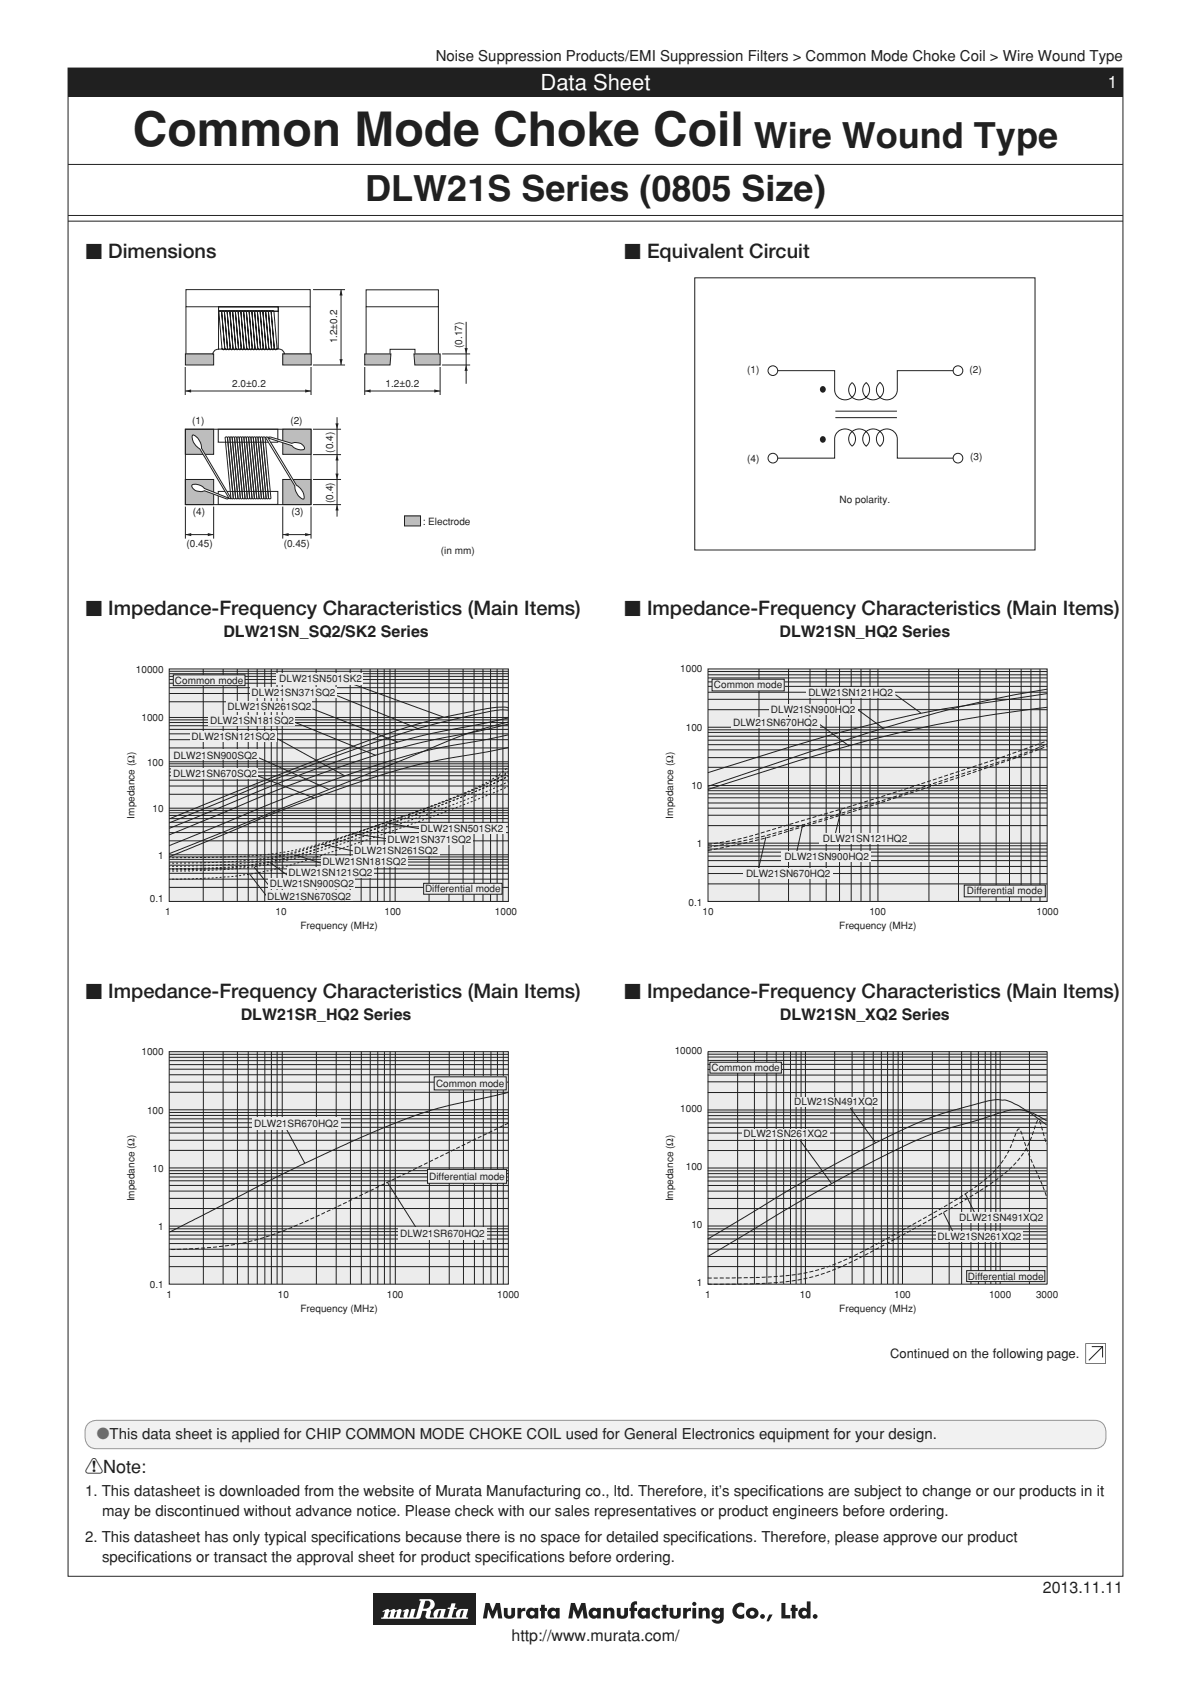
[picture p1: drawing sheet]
<svg xmlns="http://www.w3.org/2000/svg" width="210mm" height="297mm" viewBox="0 0 210 297" stroke-linecap="round" stroke-linejoin="round" font-family="sans-serif">
<path d="M12 12h186v266h-186z" fill="none" stroke="#231f20" stroke-width=".18"/>
<g fill="#231f20">
<path d="M12 12h186v5h-186z"/>
<path d="M85.6 282.7h.7l.6 1.5 .6-1.5h.7l.4 2.7h-.7l-.2-1.5-.7 1.5h-.3l-.6-1.5-.2 1.5h-.7z"/>
<path d="M88.8 283.6h.7v1.2l.3 .2 .3-.2 .1-1.2h.6v1.1a1.01 1.01 0 0 1-1 .8 1.01 1.01 0 0 1-1-.8z"/>
<path d="M91.2 283.6h.7v.3l.4-.3h.3v.6a.5 .5 0 0 0-.5 0 .5 .5 0 0 0-.2 .5v.7h-.7z"/>
<path d="M95.4 283h.7v.6h.3v.5h-.3v1.3h-.7v-1.3h-.2v-.5h.2z"/>
<path d="M100.7 282.7h.7l.5 1.5 .6-1.5h.7l.4 2.7h-.7l-.2-1.5-.6 1.5h-.3l-.7-1.5-.2 1.5h-.7z"/>
<path d="M106.4 283.6h.6v.2a.72 .72 0 0 1 .9-.2 .72 .72 0 0 1 .4 .7v1.1h-.6v-1.1l-.1-.2-.2-.1-.3 .3-.1 1.1h-.6z"/>
<path d="M108.8 283.6h.6v1.2l.3 .2 .3-.2 .1-1.2h.6v1.1a1.01 1.01 0 0 1-1 .8 1.01 1.01 0 0 1-.9-.8z"/>
<path d="M111.4 282.7l.4-.3 .5 .1v.5h-.2l-.2 .1v.5h.4v.5h-.4v1.3h-.7v-1.3h-.2v-.5h.2v-.5z"/>
<path d="M115.1 283.9a1.03 1.03 0 0 1 1.3-.3v.6a.46 .46 0 0 0-.7 0 .46 .46 0 0 0 0 .6 .46 .46 0 0 0 .7 0v.6a1 1 0 0 1-1.3-.2 1 1 0 0 1 0-1.3z"/>
<path d="M116.8 283h.7v.6h.4v.5h-.4v1.3h-.7v-1.3h-.2v-.5h.2z"/>
<path d="M118.1 283.6h.6v1.2l.3 .2 .3-.2 .1-1.2h.6v1.1a1.01 1.01 0 0 1-1 .8 1.01 1.01 0 0 1-.9-.8z"/>
<path d="M120.5 283.6h.6v.3l.4-.3h.3v.6a.5 .5 0 0 0-.5 0 .5 .5 0 0 0-.2 .5v.7h-.6z"/>
<path d="M123.2 283.6h.6v.2a.72 .72 0 0 1 .9-.2 .72 .72 0 0 1 .4 .7v1.1h-.6v-1.1l-.1-.2-.2-.1-.3 .3-.1 1.1h-.6z"/>
<path d="M129.5 283.1l.8-.4h.7l.2 .1v.8a.75 .75 0 0 0-1.1-.1 .75 .75 0 0 0 0 1.1 .75 .75 0 0 0 1.1-.1v.9a1.45 1.45 0 0 1-1.8-.5 1.45 1.45 0 0 1 .1-1.8z"/>
<path d="M135.6 284.7h.6l-.6 1.2h-.5z"/>
<path d="M137.8 282.7h.7v2.1h.8v.6h-1.5z"/>
<path d="M139.6 283h.7v.6h.3v.5h-.3v1.3h-.7v-1.3h-.2v-.5h.2z"/>
<path d="M65.8 281h18.1v5.5h-18.1z"/>
<path d="M93 283.8a.94 .94 0 0 0-.1 1.4 .94 .94 0 0 0 1.3 0v.2h.7v-1.8h-.7v.2a.84 .84 0 0 0-1.2 0zM93.4 284.5a.45 .45 0 0 1 .9 0 .45 .45 0 0 1-.9 0z"/>
<path d="M96.8 283.8a.94 .94 0 0 0-.1 1.4 .94 .94 0 0 0 1.3 0v.2h.7v-1.8h-.7v.2a.84 .84 0 0 0-1.2 0zM97.2 284.5a.42 .42 0 0 1 .8 0 .42 .42 0 0 1-.8 0z"/>
<path d="M104 283.8a.94 .94 0 0 0-.1 1.4 .94 .94 0 0 0 1.4 0v.2h.6v-1.8h-.6v.2a.84 .84 0 0 0-1.3 0zM104.5 284.5a.42 .42 0 0 1 .8 0 .42 .42 0 0 1-.8 0z"/>
<path d="M112.7 283.8a.94 .94 0 0 0-.1 1.4 .94 .94 0 0 0 1.3 0v.2h.7v-1.8h-.7v.2a.84 .84 0 0 0-1.2 0zM113.1 284.5a.42 .42 0 0 1 .8 0 .42 .42 0 0 1-.8 0z"/>
<path d="M122.1 282.9a.37 .37 0 0 1 .7 0 .37 .37 0 0 1-.7 0zM122.1 283.6h.6v1.8h-.6z"/>
<path d="M125.7 283.8a.93 .93 0 0 0-.1 1.3 .93 .93 0 0 0 1.4 .1 .47 .47 0 0 1-.6 .6l-.2-.1h-.7a1.1 1.1 0 0 0 1.2 .6 1.1 1.1 0 0 0 .9-1v-1.7h-.6l-.1 .2a.79 .79 0 0 0-1.2 0zM126.1 284.5a.45 .45 0 0 1 .9 0 .45 .45 0 0 1-.9 0z"/>
<path d="M131.7 283.9a1.09 1.09 0 0 0 .5 1.6 1.09 1.09 0 0 0 1.5-.6 1.11 1.11 0 0 0-.6-1.3 1.11 1.11 0 0 0-1.4 .3zM132.2 284.5a.45 .45 0 0 1 .9 0 .45 .45 0 0 1-.9 0z"/>
<path d="M142.3 282.4v1.4a.93 .93 0 0 0-1.3 .1 .93 .93 0 0 0 0 1.2 .93 .93 0 0 0 1.3 .1v.2h.6v-3zM141.4 284.5a.45 .45 0 0 1 .9 0 .45 .45 0 0 1-.9 0z"/>
<circle cx="134.4" cy="285.1" r=".42"/>
<circle cx="143.7" cy="285.1" r=".42"/>
</g>
<path d="M67.5 284.2l.9-.4 .4 .2-.4 1.1 .1 .2 .2-.2 .3-.8-.2-.1v-.2l.6-.2h.2l.1 .2h.2v.2l-.2 .1-.3 .8 .2 .2 .2-.2 .2-.8-.1-.1v-.2l.5-.2h.3l.1 .3-.3 1 .2 .2h.4l.2-1-.2-.1-.1-.1 .8-.3 .3 .3-.3 1 .2 .2 .2-.2 .4-1.3h.6l-.3 1.3 .3 .2 .2-.2 .8-2.7-.2-.1v-.2l1.8-.1a.98 .98 0 0 1 .8 .9 .98 .98 0 0 1-.7 1.1l.1 .3-.2 .9h.7a1.04 1.04 0 0 1 .9-1.4h1.2l-.2 .6h-.7l.1-.4-.4 .1-.3 1.1h.3l.3-.8h.7l-.2 .7 .2 .2h.3l.2-.2 .4-1.3-.4-.1 .1-.1 .4-.1 .2-.7h.7l-.2 .7 .4 .1v.1l-.4 .1-.4 1.3 .1 .2 .7-.1a1.04 1.04 0 0 1 .8-1.4h1.2l-.1 .5h-.7v-.3l-.3 .1-.3 1.1h.3l.3-.9h.7l-.2 .8 .3 .2v.2h-6.9a.45 .45 0 0 1-.6-.5l.2-.8-.1-.1h-.3v-.4h.2a.86 .86 0 0 0 .9-.8 .44 .44 0 0 0-.4-.6l-.5 .1-.4 1.2 .2 .1v.4l-.3 .1-.3 1-.3 .3h-6.6l-.1-.2 .4-.2 .3-.8h-.4z" fill="#fff"/>
<path d="M15.4 251.2a2.19 2.19 0 0 1 1.6-.7h176a1.93 1.93 0 0 1 2 2v1a1.93 1.93 0 0 1-2 2h-176a1.93 1.93 0 0 1-2-2l.1-1.7z" fill="#f1f1f2"/>
<path d="M15.4 251.2a2.19 2.19 0 0 1 1.6-.7h176a1.93 1.93 0 0 1 2 2v1a1.93 1.93 0 0 1-2 2h-176a1.93 1.93 0 0 1-2-2l.1-1.7z" fill="none" stroke="#939598" stroke-width=".18"/>
<path d="M12 29h186zM12 38h186zM12 39h186z" fill="none" stroke="#231f20" stroke-width=".18"/>
<g fill="#fff">
<path d="M32.8 51.1h21.9v11.3l-4.5 .1a1.22 1.22 0 0 0-1.7-.8l-.7-.1-.1 .1-.3-.1-.2 .1-.3-.1-.2 .1-.3-.1-.2 .1-.3-.1-.2 .1-.3-.1-.1 .1-.4-.1-.1 .1-.4-.1-.1 .1-.3-.1-.2 .1-.3-.1-.2 .1-.3-.1-.2 .1-.3-.1-.2 .1-.3-.1-.1 .1-.4-.1-.1 .1-.4-.1-.1 .1-.3-.1-.2 .1-.3-.1-.2 .1-.3-.1-.2 .1a1.44 1.44 0 0 0-1.9 .8l-4.7-.1z"/>
<path d="M32.7 75.7h22.1v13.3h-22.1z"/>
<path d="M64.6 51.1h12.7v11.3h-4.1v-.8h-4.4v.8h-4.2z"/>
</g>
<path d="M49.9 84.6h4.9v4.4h-4.9z" fill="#bbbdc0"/>
<path d="M51.3 84.6h-1.4v4.4h4.9v-4.4h-3.1" fill="none" stroke="#231f20" stroke-width=".18"/>
<path d="M46.8 77.2l.2-.1 .2 .1 5.1 8.4a2.48 2.48 0 0 1 1.3 2.3l-.1 .1a2.5 2.5 0 0 1-1.5-2.3z" fill="#fff"/>
<path d="M46.8 77.2l.2-.1 .2 .1 5.1 8.4a2.48 2.48 0 0 1 1.3 2.3l-.1 .1a2.5 2.5 0 0 1-1.5-2.3z" fill="none" stroke="#231f20" stroke-width=".18"/>
<path d="M32.7 75.7h5v4.4h-5z" fill="#bbbdc0"/>
<path d="M35.8 80.1h-3.1v-4.4h5v4.4h-1.5" fill="none" stroke="#231f20" stroke-width=".18"/>
<path d="M33.9 76.8l.1-.1a2.5 2.5 0 0 1 1.5 2.3l5.2 8.9-.1 .1-.2-.1-5.2-8.7a2.48 2.48 0 0 1-1.3-2.4z" fill="#fff"/>
<path d="M33.9 76.8l.1-.1a2.5 2.5 0 0 1 1.5 2.3l5.2 8.9-.1 .1-.2-.1-5.2-8.7a2.48 2.48 0 0 1-1.3-2.4z" fill="none" stroke="#231f20" stroke-width=".18"/>
<path d="M32.7 84.6h5v4.4h-5z" fill="#bbbdc0"/>
<path d="M37.7 86.8v-2.2h-5v4.4h5v-1.9" fill="none" stroke="#231f20" stroke-width=".18"/>
<path d="M33.9 85.5a2.11 2.11 0 0 1 2.1 .7l4.3 1.7-.4 .1-3.9-1.4a1.65 1.65 0 0 1-2.2-.9z" fill="#fff"/>
<path d="M32.8 51.1h21.9v3h-21.9zM33.9 85.5a2.11 2.11 0 0 1 2.1 .7l4.3 1.7-.4 .1-3.9-1.4a1.65 1.65 0 0 1-2.2-.9z" fill="none" stroke="#231f20" stroke-width=".18"/>
<path d="M32.7 62.4h5v2h-5z" fill="#bbbdc0"/>
<path d="M32.7 62.4h5v2h-5z" fill="none" stroke="#231f20" stroke-width=".18"/>
<path d="M49.9 62.4h5v2h-5z" fill="#bbbdc0"/>
<g fill="none" stroke="#231f20" stroke-width=".18">
<path d="M32.8 54.1v8.3M38.5 54.9h10.6M38.5 54.1h10.6v7.5h-10.6zM38.6 54.9l.2-.1 .3 .1 .5 6.6-.2 .2-.3-.2zM39.1 54.9l.2-.1 .3 .1 .5 6.6-.2 .2-.3-.2zM39.6 54.9l.2-.1 .3 .1 .5 6.6-.2 .2-.3-.2zM40 54.9l.3-.1 .2 .1 .6 6.6-.2 .2-.3-.2zM40.5 54.9l.3-.1 .2 .1 .6 6.6-.3 .2-.2-.2zM41 54.9l.3-.1 .2 .1 .6 6.6-.3 .2-.2-.2zM41.5 54.9l.3-.1 .2 .1 .5 6.6-.2 .2-.2-.2zM42 54.9l.2-.1 .3 .1 .5 6.6-.2 .2-.3-.2zM42.5 54.9l.2-.1 .3 .1 .5 6.6-.2 .2-.3-.2z"/>
<path d="M43 54.9l.2-.1 .2 .1 .6 6.6-.2 .2-.3-.2zM43.4 54.9l.3-.1 .2 .1 .6 6.6-.2 .2-.3-.2zM43.9 54.9l.3-.1 .2 .1 .6 6.6-.3 .2-.2-.2zM44.4 54.9l.3-.1 .2 .1 .6 6.6-.3 .2-.2-.2zM44.9 54.9l.3-.1 .2 .1 .5 6.6-.2 .2-.2-.2zM45.4 54.9l.2-.1 .3 .1 .5 6.6-.2 .2-.3-.2zM45.9 54.9l.2-.1 .3 .1 .5 6.6-.2 .2-.3-.2zM46.3 54.9l.3-.1 .2 .1 .6 6.6-.2 .2-.3-.2zM46.8 54.9l.3-.1 .2 .1 .6 6.6-.3 .2-.2-.2zM47.3 54.9l.3-.1 .2 .1 .6 6.6-.3 .2-.2-.2zM47.8 54.9l.3-.1 .2 .1 .6 6.6-.3 .2-.2-.2zM54.7 54.1v8.3"/>
<path d="M32.7 75.7h22.1v13.3h-22.1zM38.5 61.6a1.05 1.05 0 0 0-1 .9M49.2 61.6a1.05 1.05 0 0 1 1 .9M49.9 62.4h5v2h-5z"/>
</g>
<path d="M49.9 75.7h4.9v4.4h-4.9z" fill="#bbbdc0"/>
<path d="M49 77.8v.2h-1.3M49 77.5v-1.8h-10.5v2.3h8.8M49.9 77.7v-2h4.9v4.4h-4.9v-2M39.7 86.7h-1.2v.4M40 86.7h9v2.3h-10.5v-1.5" fill="none" stroke="#231f20" stroke-width=".18"/>
<path d="M47.4 77.2l.4-.1 3.7 1.1a1.65 1.65 0 0 1 2.2 .9 .88 .88 0 0 1-1.2 .2l-.6-.3-.4-.4-4.1-1.3z" fill="#fff"/>
<g fill="none" stroke="#231f20" stroke-width=".18">
<path d="M64.6 51.1h12.7v3h-12.7zM39.7 77.2l.2-.2 .2 .2 1 10.7-.2 .1-.2-.1zM40.1 77.2l.2-.2 .2 .2 1.1 10.7-.2 .1-.3-.1zM40.5 77.2l.2-.2 .2 .2 1.1 10.7-.2 .1-.3-.1zM40.9 77.2l.3-.2 .2 .2 1 10.7-.2 .1-.2-.1zM41.3 77.2l.3-.2 .2 .2 1 10.7-.2 .1-.2-.1zM41.8 77.2l.2-.2 .2 .2 1 10.7-.2 .1-.2-.1zM42.2 77.2l.2-.2 .2 .2 1 10.7-.2 .1-.2-.1zM42.6 77.2l.2-.2 .2 .2 1 10.7-.2 .1-.2-.1zM43 77.2l.2-.2 .2 .2 1 10.7-.2 .1-.2-.1zM43.4 77.2l.2-.2 .2 .2 1.1 10.7-.2 .1-.3-.1zM43.8 77.2l.3-.2 .1 .2 1.1 10.7-.2 .1-.2-.1z"/>
<path d="M44.2 77.2l.3-.2 .2 .2 1 10.7-.2 .1-.2-.1zM44.7 77.2l.2-.2 .2 .2 1 10.7-.2 .1-.2-.1zM45.1 77.2l.2-.2 .2 .2 1 10.7-.2 .1-.2-.1zM45.5 77.2l.2-.2 .2 .2 1 10.7-.2 .1-.2-.1zM45.9 77.2l.2-.2 .2 .2 1 10.7-.2 .1-.2-.1zM46.3 77.2l.2-.2 .2 .2 1.1 10.7-.2 .1-.3-.1zM47.4 77.2l.4-.1 3.7 1.1a1.65 1.65 0 0 1 2.2 .9 .88 .88 0 0 1-1.2 .2l-.6-.3-.4-.4-4.1-1.3z"/>
</g>
<path d="M64.3 62.4h4.6l-.1 2h-4.5z" fill="#bbbdc0"/>
<path d="M64.3 62.4h4.6l-.1 2h-4.5z" fill="none" stroke="#231f20" stroke-width=".18"/>
<path d="M73 62.4h4.6v2h-4.5z" fill="#bbbdc0"/>
<g fill="none" stroke="#231f20" stroke-width=".18">
<path d="M38.5 54.1h10.6v.8h-10.6zM55.2 51.1h5.6M60.1 51.1v13.3M64.6 54.1v8.3M77.3 54.1v8.3M82.2 56.8v10.9M32.7 64.7v5M32.7 69h22.1M54.8 64.7v5M55.2 64.4h5.6M55.2 75.7h4.9M59.4 73.6v17.5"/>
<path d="M64.3 64.7v5M64.3 69h13.3M73 62.4h4.6v2h-4.5zM73.2 62.4v-.8h-4.4v.8M77.6 64.7v5M78 64.4h4.9M78 62.4h4.9M32.7 89.3v5.7M32.7 94.3h5M37.7 89.3v5.7M49.9 89.3v5.7M49.9 94.3h4.9"/>
<path d="M54.8 89.3v5.7M55.2 80.2h4.9M55.2 84.6h4.9M55.2 89h4.9"/>
</g>
<path d="M71.3 91h2.8v1.8h-2.8z" fill="#bbbdc0"/>
<path d="M71.3 91h2.8v1.8h-2.8z" fill="none" stroke="#231f20" stroke-width=".18"/>
<g fill="#231f20">
<path d="M53.8 94l1 .3-1 .3z"/>
<path d="M82.2 64.4l.3 1h-.6z"/>
<path d="M49.9 94.3l1-.3v.6z"/>
<path d="M36.6 94l1.1 .3-1.1 .3z"/>
<path d="M32.7 94.3l1-.3v.6z"/>
<path d="M76.6 68.7l1 .3-1 .2z"/>
<path d="M64.3 69l1-.3v.5z"/>
<path d="M53.8 68.7l1 .3-1 .2z"/>
<path d="M32.7 69l1-.3v.5z"/>
<path d="M81.9 61.4h.6l-.3 1z"/>
<path d="M60.1 51.1l.3 1h-.5z"/>
<path d="M59.9 63.3h.5l-.3 1.1z"/>
<path d="M59.4 80.2l.3 1h-.5z"/>
<path d="M59.2 74.7h.5l-.3 1z"/>
<path d="M59.4 89l.3 1h-.5z"/>
<path d="M59.2 83.5h.5l-.3 1.1z"/>
</g>
<path d="M136.4 65.4h10.8v3.4a1.8 1.8 0 0 0 2.5 1.6 1.8 1.8 0 0 0 .5-2.9 1.77 1.77 0 0 0 0 2.5 1.77 1.77 0 0 0 2.5 0 1.77 1.77 0 0 0 0-2.5 1.77 1.77 0 0 0 0 2.5 1.77 1.77 0 0 0 2.5 0 1.77 1.77 0 0 0 0-2.5 1.8 1.8 0 0 0 .5 2.9 1.8 1.8 0 0 0 2.5-1.6v-3.4h10.7" fill="none" stroke="#231f20" stroke-width=".18"/>
<circle cx="145.1" cy="68.7" r=".55" fill="#231f20"/>
<circle cx="136.3" cy="65.4" r=".85" fill="#fff"/>
<circle cx="136.3" cy="65.4" r=".85" fill="none" stroke="#231f20" stroke-width=".18"/>
<circle cx="168.9" cy="65.4" r=".85" fill="#fff"/>
<g fill="none" stroke="#231f20" stroke-width=".18">
<path d="M147.3 72.5h10.8M168.9 80.8h-10.7v-3.4a1.8 1.8 0 0 0-2.5-1.6 1.8 1.8 0 0 0-.5 2.9 1.77 1.77 0 0 0 0-2.5 1.77 1.77 0 0 0-2.5 0 1.77 1.77 0 0 0 0 2.5 1.77 1.77 0 0 0 0-2.5 1.77 1.77 0 0 0-2.5 0 1.77 1.77 0 0 0 0 2.5 1.8 1.8 0 0 0-.5-2.9 1.8 1.8 0 0 0-2.5 1.6v3.4h-10.8"/>
<circle cx="168.9" cy="65.4" r=".85"/>
</g>
<circle cx="145.1" cy="77.5" r=".55" fill="#231f20"/>
<circle cx="136.3" cy="80.8" r=".85" fill="#fff"/>
<circle cx="136.3" cy="80.8" r=".85" fill="none" stroke="#231f20" stroke-width=".18"/>
<circle cx="168.9" cy="80.8" r=".85" fill="#fff"/>
<g fill="none" stroke="#231f20" stroke-width=".18">
<path d="M122.5 49h60v48h-60zM147.3 73.7h10.8"/>
<circle cx="168.9" cy="80.8" r=".85"/>
</g>
<path d="M29.8 118h59.8v41h-59.8z" fill="#ebecec"/>
<g fill="none" stroke="#231f20" stroke-width=".18">
<path d="M29.8 119.8h59.8M29.8 119.3h59.8M29.8 118.8h59.8M29.8 118.4h59.8M29.8 118h59.8v41h-59.8zM35.8 118v41M39.3 118v40.9M41.8 118v41M43.8 118v41M45.3 118v41M46.7 118v41M47.8 118v41"/>
<path d="M48.9 118v41M49.8 118v41M55.7 118v41M59.3 118v41M61.7 118v41M63.7 118v41M65.3 118v41M66.6 118v41M67.7 118v41M68.8 118v41M69.7 118v41M75.7 118v41"/>
<path d="M79.2 118v41M81.7 118v41M83.6 118v41M85.2 118v41M86.5 118v41M87.7 118v41M88.7 118v41M29.8 134.4h59.8M29.8 123.8h59.8M29.8 122.3h59.8M29.8 121.3h59.8M29.8 120.5h59.8"/>
<path d="M29.8 138.6h59.8M29.8 137.6h59.8M29.8 136.8h59.8M29.8 136.2h59.8M29.8 135.6h59.8M29.8 135.1h59.8M29.8 134.7h59.8M29.8 131.9h59.8M29.8 130.5h59.8M29.8 129.4h59.8M29.8 128.6h59.8M29.8 128h59.8"/>
<path d="M29.8 127.4h59.8M29.8 127h59.8M29.8 126.5h59.8M48.7 130.2l12.1 6.6M52 127.4l14.2 5.8M55.1 125l15 5.9M59.3 122.6l14.5 5.9M62.1 120.6l16.2 5.9M89.6 136.3l-.1 .1M89.6 136.9l-.1 .1M89.6 136.8l-.1 .1M89.6 137.8l-.1 .1"/>
<path d="M89.6 138.6l-.1 .1M89.6 136l-.1 .1M89.6 124.9l-.2-.1a27.6 27.6 0 0 0-7.3 .9l-7.6 1.8-8 2.5-17.3 6.6-19.4 7.8M89.6 125.2a20.9 20.9 0 0 0-6.4 .9l-9.3 2.3-5.4 1.7-6.6 2.3-13.8 5.2-18.3 7.5M89.6 126.6l-15 3.1-5.6 1.5-5.2 1.6-13.1 4.7-20.9 8.6M89.6 127.3l-5.5 1.5-3.9 1.4-10.4 4.3-40 16.1M89.6 127.7l-5.3 1.3-10.6 2.1-4.9 1.3-5.9 1.9-7.5 2.6-5.8 2.2-19.8 8.1M89.6 129.6l-3.6 .8-10.4 1.9-4.9 1.3-5.6 1.8-7.3 2.5-7.6 2.9-20.4 8.3M89.6 131.8l-14.4 2.7-4.5 1.2-4.7 1.4-7.2 2.4-9.2 3.4-19.8 8.2M89.6 135.1v.2M29.8 152.2h.2M29.8 151.3h.2"/>
<path d="M29.8 153.6h.2M29.8 153.4h.2M29.8 153.2h.2M29.8 156.5h59.8M29.8 155.1h59.8M29.8 154h59.8M29.8 153.2h59.8M29.8 152.6h59.8M29.8 152h59.8M29.8 151.6h59.8M29.8 151.1h59.8M29.8 150.8h59.8"/>
<path d="M29.8 148.3h59.8M29.8 146.8h59.8M29.8 145.8h59.8M29.8 145h59.8M29.8 144.4h59.8M29.8 143.8h59.8M29.8 143.3h59.8M29.8 142.9h59.8M29.8 142.5h59.8M29.8 140.1h59.8M30 152.8h-.2M30 155.1h-.2"/>
</g>
<path d="M89.2 138.9l-7.7 3.1-10.2 3.8-15.5 5.4-5.8 1.7-4.9 1.1-4.1 .6-5.2 .4-5.6 .1M89.2 138.1l-6.7 2.8-10.5 3.9-13.1 4.4-7.4 2.3-3.8 .9-5.9 .8-6.2 .4h-5.4M89.2 137.2l-5.3 2.3-8.2 3.2-15.1 5.4-8.4 2.7-4.8 1.2-5.6 .8-4.5 .3-7.1 .1M89.2 137.1l-5.4 2.5-9 3.5-15.5 5.5-7.1 2.3-4.1 1.1-5.2 .8-6.2 .5-6.5 .1M89.2 136.6l-5.3 2.5-9.1 3.5-15.5 5.5-7.8 2.5-5.2 1.2-4.3 .5-4.7 .4-7.1 .1M89.2 136.3a67.2 67.2 0 0 1-12.6 5.8l-16.7 5.7-3.8 1.1-4.5 1.1-3.4 .6-5.2 .4-12.8 .3M89.3 135.5l-1.6 1.3-2.1 1.3-5.6 2.5-10.8 4.1-14.7 4.9-4.5 1.2-5.1 .8-6.9 .5-7.8 .1" fill="none" stroke="#231f20" stroke-width=".18" stroke-dasharray=".4 .4" stroke-linecap="butt"/>
<g fill="#ebecec">
<path d="M44.1 121.2h15.2v1.9h-15.2z"/>
<path d="M39.9 123.6h15.2v1.9h-15.2z"/>
<path d="M36.8 126.1h15.2v1.8h-15.2z"/>
<path d="M33.5 128.9h15.2v1.9h-15.2z"/>
</g>
<path d="M45.6 133.6l12.4 5.6" fill="none" stroke="#231f20" stroke-width=".18"/>
<path d="M30.3 132.2h15.3v1.9h-15.3z" fill="#ebecec"/>
<path d="M45.5 136.8l9.9 3.9" fill="none" stroke="#231f20" stroke-width=".18"/>
<g fill="#ebecec">
<path d="M30.2 135.4h15.3v1.9h-15.3z"/>
<path d="M48.7 118.7h15.3v1.9h-15.3z"/>
<path d="M30.6 119h12.6v1.9h-12.6z"/>
</g>
<path d="M30.6 119h12.6v1.9h-12.6z" fill="none" stroke="#231f20" stroke-width=".18"/>
<path d="M74.7 155.8h13.8v1.9h-13.8z" fill="#ebecec"/>
<path d="M44 154.2l3 3.8M47.6 152.1l3.1 2.2M52.2 150.8l4.4 1.4M56.9 148.9l5.3 1.2M62.3 147l5.9 .9M74.7 155.8h13.8v1.9h-13.8z" fill="none" stroke="#231f20" stroke-width=".18"/>
<path d="M68.1 147.1h15.3v1.8h-15.3z" fill="#ebecec"/>
<path d="M67.9 145.1l6 1" fill="none" stroke="#231f20" stroke-width=".18"/>
<g fill="#ebecec">
<path d="M73.9 145.2h15.3v1.7h-15.3z"/>
<path d="M62.2 149.1h15.3v1.8h-15.3z"/>
<path d="M56.6 151h15.2v1.8h-15.2z"/>
<path d="M50.7 153h15.2v1.7h-15.2z"/>
</g>
<path d="M44.8 152.9l2.6 3.2" fill="none" stroke="#231f20" stroke-width=".18"/>
<g fill="#ebecec">
<path d="M47.4 154.9h15.2v1.8h-15.2z"/>
<path d="M47 157.1h15.3v1.8h-15.3z"/>
<path d="M124.8 118h59.8v41h-59.8z"/>
</g>
<g fill="none" stroke="#231f20" stroke-width=".18">
<path d="M124.8 118h59.8v41h-59.8zM124.8 119.6h59.8M124.8 119h59.8M124.8 118.4h59.8M133.8 118v41M139 118v41M142.8 118v41M145.7 118v41M148 118v41M150.1 118v41M151.8 118v41M153.4 118v41"/>
<path d="M154.8 118v41M163.8 118v41M169 118v41M172.8 118v41M175.6 118v41M178 118v41M180.1 118v41M181.8 118v41M183.4 118v41M124.8 139.5h59.8M124.8 139h59.8M124.8 135.3h59.8"/>
<path d="M124.8 133.6h59.8M124.8 132.2h59.8M124.8 131.3h59.8M124.8 130.5h59.8M124.8 129.8h59.8M124.8 129.2h59.8M124.8 128.7h59.8M124.8 125.2h59.8M124.8 123.3h59.8M124.8 122.1h59.8M124.8 121.1h59.8M124.8 120.3h59.8"/>
<path d="M124.8 138.5h59.8M124.8 128.3h59.8M184.6 122.3l-2.4 .4a297.3 297.3 0 0 0-25.2 4.3 425 425 0 0 0-32.2 9.3M184.6 121.6a207.6 207.6 0 0 0-33.5 8.3l-26.3 8.8M184.6 124.7l-.1 .1a223.6 223.6 0 0 0-45 9.8l-14.7 4.6M124.8 155.9h59.8M124.8 154.1h59.8M124.8 152.8h59.8M124.8 151.8h59.8M124.8 151h59.8M124.8 150.3h59.8M124.8 149.7h59.8"/>
<path d="M124.8 149.2h59.8M124.8 145.6h59.8M124.8 143.8h59.8M124.8 142.5h59.8M124.8 141.6h59.8M124.8 140.7h59.8M124.8 140h59.8M124.8 148.7h59.8"/>
</g>
<path d="M124.8 148.9h.2a56.1 56.1 0 0 0 12.1-2.9l13.1-3.9 9.5-3 15.6-5.1 9.3-3.3M124.8 149.5a121.4 121.4 0 0 0 20.1-5l1.7-.5a603.8 603.8 0 0 0 24.5-8l3.4-1a102.7 102.7 0 0 0 10.1-3.8M124.8 150a125.1 125.1 0 0 0 19.4-5l9.7-3 15.4-5 11.6-4 3.7-1.4" fill="none" stroke="#231f20" stroke-width=".18" stroke-dasharray=".7 .4" stroke-linecap="butt"/>
<path d="M125.5 119.8h12.8v2.1h-12.8z" fill="#ebecec"/>
<path d="M125.5 119.8h12.8v2.1h-12.8z" fill="none" stroke="#231f20" stroke-width=".18"/>
<path d="M170 156.1h14.3v2.1h-14.3z" fill="#ebecec"/>
<path d="M144.6 127.8l5.1 3.8M170 156.1h14.3v2.1h-14.3z" fill="none" stroke="#231f20" stroke-width=".18"/>
<path d="M129 126.6h15.6v1.9h-15.6z" fill="#ebecec"/>
<path d="M151.2 125.2l4.6 3.3" fill="none" stroke="#231f20" stroke-width=".18"/>
<path d="M135.6 124.1h15.6v1.9h-15.6z" fill="#ebecec"/>
<path d="M157.9 122.5l4.5 3.2" fill="none" stroke="#231f20" stroke-width=".18"/>
<path d="M142.2 121.2h15.6v1.9h-15.6z" fill="#ebecec"/>
<path d="M135.1 147.6l-1.5 6.2" fill="none" stroke="#231f20" stroke-width=".18"/>
<path d="M131 153.1h15.8v1.9h-15.8z" fill="#ebecec"/>
<path d="M141.5 145.4l-1.1 5.3" fill="none" stroke="#231f20" stroke-width=".18"/>
<path d="M137.8 150.1h15.7v1.9h-15.7z" fill="#ebecec"/>
<path d="M148.3 142.8l-1.1 4.8" fill="none" stroke="#231f20" stroke-width=".18"/>
<g fill="#ebecec">
<path d="M144.5 147h15.8v1.9h-15.8z"/>
<path d="M29.8 185.5h59.8v41h-59.8z"/>
</g>
<g fill="none" stroke="#231f20" stroke-width=".18">
<path d="M29.8 185.5h59.8v41h-59.8zM29.8 199.8h59.8M29.8 198h59.8M29.8 196.7h59.8M29.8 190.9h59.8M29.8 187.8h59.8M29.8 198.8h59.8M29.8 197.3h59.8M29.8 196.2h59.8M29.8 192.6h59.8M29.8 189.6h59.8M29.8 188.6h59.8"/>
<path d="M29.8 187.1h59.8M29.8 186.5h59.8M29.8 185.9h59.8M29.8 195.7h59.8M35.9 185.5v41M39.3 185.5v41M41.9 185.5v41M43.8 185.5v41M45.4 185.5v41M46.7 185.5v41M47.9 185.5v41M48.9 185.5v41"/>
<path d="M49.8 185.5v41M50.6 199.2l3.1 6M55.8 185.5v41M59.3 185.5v41M61.8 185.5v41M63.7 185.5v41M65.3 185.5v41M66.6 185.5v41M67.8 185.5v41M68.8 185.5v41M69.7 185.5v41M75.7 185.5v41"/>
<path d="M79.2 185.5v41M81.7 185.5v41M83.7 185.5v41M85.2 185.5v41M86.6 185.5v41M87.7 185.5v41M88.7 185.5v41M89.6 192.7l-9.5 2-3.8 1-4.5 1.6-3.8 1.5-6.6 2.8-8.4 3.9-23.2 11.8M29.8 218.5h59.8M29.8 216.7h59.8M29.8 211.4h59.8M29.8 210.1h59.8"/>
<path d="M29.8 209.1h59.8M29.8 206.5h59.8M29.8 201.1h59.8M29.8 216.2h59.8M29.8 219.3h59.8M29.8 217.8h59.8M29.8 217.2h59.8M29.8 213.1h59.8M29.8 208.3h59.8M29.8 207h59.8M29.8 202.9h59.8M29.8 206h59.8"/>
<path d="M29.8 207.6h59.8M68.3 208.5l5.1 8.1M29.8 223.4h59.8M29.8 221.6h59.8M29.8 220.3h59.8"/>
</g>
<path d="M89.6 198.1l-29.3 14.3-6.2 2.9-4.2 1.8-4.8 1.6-4.2 .9-4.8 .5-6.3 .3" fill="none" stroke="#231f20" stroke-width=".18" stroke-dasharray=".7 .4" stroke-linecap="butt"/>
<path d="M76.6 189.9h12.7v2.3h-12.7z" fill="#ebecec"/>
<path d="M76.6 189.9h12.7v2.3h-12.7z" fill="none" stroke="#231f20" stroke-width=".18"/>
<path d="M75.4 206.2h13.9v2.5h-13.9z" fill="#ebecec"/>
<path d="M75.4 206.2h13.9v2.5h-13.9z" fill="none" stroke="#231f20" stroke-width=".18"/>
<g fill="#ebecec">
<path d="M44.4 197.1h15.6v2.1h-15.6z"/>
<path d="M70.1 216.6h15.7v2.1h-15.7z"/>
</g>
<path d="M191.5 237h3.4v3.4h-3.4zM191.4 236.9v3.6h3.6v-3.6z" fill="#231f20"/>
<path d="M192.5 237.5h1.9v1.9M194.4 237.5l-2.4 2.4" fill="none" stroke="#231f20" stroke-width=".18"/>
<path d="M124.8 185.5h59.8v41h-59.8z" fill="#ebecec"/>
<g fill="none" stroke="#231f20" stroke-width=".18">
<path d="M124.8 185.9h59.8M124.8 186.4h59.8M124.8 187h59.8M124.8 187.7h59.8M124.8 188.6h59.8M124.8 189.6h59.8M124.8 190.8h59.8M124.8 192.7h59.8M124.8 196.2h59.8M124.8 196.8h59.8M124.8 197.4h59.8M124.8 198h59.8"/>
<path d="M124.8 198.8h59.8M124.8 199.8h59.8M124.8 195.8h59.8M124.8 185.5h59.8v41h-59.8zM130.1 185.4v41.1M133 185.4v41.1M135.2 185.4v41.1M136.9 185.4v41.1M138.2 185.4v41.1M139.4 185.4v41.1M140.4 185.4v41.1M141.2 185.4v41.1"/>
<path d="M142 185.4v41.1M147.2 185.4v41.1M150.2 185.4v41.1M152.3 185.4v41.1M154 185.4v41.1M155.4 185.4v41.1M156.5 185.4v41.1M157.5 185.4v41.1M158.4 185.4v41.1M159.1 185.4v41.1M164.4 185.4v41.1M167.4 185.4v41.1"/>
<path d="M169.6 185.4v41.1M171.2 185.4v41.1M172.5 185.4v41.1M173.7 185.4v41.1M174.7 185.4v41.1M175.6 185.4v41.1M176.4 185.4v41.1M181.5 185.4v41.1M184.5 197.7l-2-1.2-1.2-.5a7.4 7.4 0 0 0-5 .3l-11.2 3.4-3.2 1.3-3.6 1.7-6.9 3.5-9.1 5-17.5 10.4h59.8M184.5 198.4l-2.9-2.2-2.4-1.4a5.4 5.4 0 0 0-3.5-.9l-2.5 .5-7.2 2-4 1.6-4.9 2.2-6.6 3.4-8.1 4.4-17.6 10.5h59.8M124.8 201.1h59.8M124.8 202.9h59.8"/>
<path d="M124.8 206.5h59.8M124.8 207h59.8M124.8 207.6h59.8M124.8 208.3h59.8M124.8 209.1h59.8M124.8 210.1h59.8M124.8 211.4h59.8M124.8 213.2h59.8M124.8 216.7h59.8M124.8 217.2h59.8M124.8 217.8h59.8M124.8 219.3h59.8"/>
<path d="M124.8 206h59.8M124.8 216.2h59.8M124.8 220.3h59.8M124.8 223.4h59.8"/>
</g>
<path d="M124.8 226.5l9.3-.1 4.2-.3 2.4-.3 3.1-.7 1.9-.7 5.1-2.2 8.7-4.6 8.8-4.9 5-3 3.5-2.5 2.2-2 1.6-2 1-1.9 1.2-3.3 .2-.5a3.3 3.3 0 0 1 .9 2l.6 2.3M124.8 225.4l9.1-.1 3.8-.2 3-.4 2.6-.5 2.1-.6 2.4-.9 2.7-1.2 6-3.1 8.9-5 4.4-2.6 3.1-2.1 2.2-2 1.7-1.9 1.1-1.8 1.4-3.4 .3-.5a3.4 3.4 0 0 1 1 2.1l1 2.8 2 4.7 .9 2.4" fill="none" stroke="#231f20" stroke-width=".18" stroke-dasharray=".7 .4" stroke-linecap="butt"/>
<path d="M125.2 187.3h12.6v2h-12.6z" fill="#ebecec"/>
<path d="M125.2 187.3h12.6v2h-12.6zM149.9 195.4l4.5 6.2" fill="none" stroke="#231f20" stroke-width=".18"/>
<path d="M139.8 193.5h15.4v1.8h-15.4z" fill="#ebecec"/>
<path d="M141 201l5.6 7.8" fill="none" stroke="#231f20" stroke-width=".18"/>
<path d="M130.9 199.1h15.3v1.8h-15.3z" fill="#ebecec"/>
<path d="M166.3 213.8l1.7 3.5" fill="none" stroke="#231f20" stroke-width=".18"/>
<path d="M165.1 217.1h15.3v1.9h-15.3z" fill="#ebecec"/>
<path d="M170.2 210.6l1.7 3.3" fill="none" stroke="#231f20" stroke-width=".18"/>
<g fill="#ebecec">
<path d="M168.9 213.8h13.7v1.8h-13.7z"/>
<path d="M170.4 224.1h13.8v1.9h-13.8z"/>
</g>
<path d="M170.4 224.1h13.8v1.9h-13.8z" fill="none" stroke="#231f20" stroke-width=".18"/>
<text font-size="8.5" fill="#231f20" x="23.4" y="25.8">Common Mode Choke Coil</text>
<g font-size="6.3" fill="#231f20">
<text x="132.9" y="26.1">Wire Wound Type</text>
<text x="64.4" y="35.5">DLW21S Series (0805 Size)</text>
</g>
<text font-size="3.9" fill="#fff" x="95.3" y="15.9">Data Sheet</text>
<g font-size="3.5" fill="#231f20">
<text x="15" y="45.6">c Dimensions</text>
<text x="110" y="45.6">c Equivalent Circuit</text>
<text x="15" y="108.6">c Impedance-Frequency Characteristics (Main Items)</text>
<text x="110" y="108.6">c Impedance-Frequency Characteristics (Main Items)</text>
<text x="15" y="176.1">c Impedance-Frequency Characteristics (Main Items)</text>
<text x="110" y="176.1">c Impedance-Frequency Characteristics (Main Items)</text>
</g>
<text font-size="3.2" fill="#231f20" x="15" y="259.8">!Note:</text>
<text font-size="3" fill="#fff" x="195.3" y="15.6">1</text>
<g font-size="2.8" fill="#231f20">
<text x="39.4" y="112.4">DLW21SN_SQ2/SK2 Series</text>
<text x="137.4" y="112.4">DLW21SN_HQ2 Series</text>
<text x="42.4" y="179.9">DLW21SR_HQ2 Series</text>
<text x="137.5" y="179.9">DLW21SN_XQ2 Series</text>
<text x="183.9" y="280.9">2013.11.11</text>
<text x="90.2" y="289.4">http://www.murata.com/</text>
</g>
<g font-size="2.6" fill="#231f20">
<text x="76.8" y="10.8">Noise Suppression Products/EMI Suppression Filters &gt; Common Mode Choke Coil &gt; Wire Wound Type</text>
<text x="15" y="263.9">1. This datasheet is downloaded from the website of Murata Manufacturing co., ltd. Therefore, it’s specifcations are subject to change or our products in it</text>
<text x="135.6" y="263.9">i</text>
<text x="18" y="267.4">may be discontinued without advance notice. Please check with our sales representatives or product engineers before ordering.</text>
<text x="15" y="272">2. This datasheet has only typical specifcations because there is no space for detailed specif</text>
<text x="18" y="275.5">specif</text>
<text x="24.2" y="275.5">i cations or transact the approval sheet for product specif</text>
<text x="61" y="272">i</text>
<text x="89.9" y="275.5">i cations before ordering.</text>
<text x="123.1" y="272">i cations. Therefore, please approve our product</text>
</g>
<text font-size="2.6" fill="#6d6e70" x="17" y="253.8">oThis data sheet is applied for CHIP COMMON MODE CHOKE COIL used for General Electronics equipment for your design.</text>
<text font-size="2.3" fill="#231f20" x="156.9" y="239.4">Continued on the following page.</text>
<g font-size="1.8" fill="#231f20">
<text x="59.4" y="60.6" transform="rotate(-90 59.4 60.6)">1.2±0.2</text>
<text x="81.5" y="61.4" transform="rotate(-90 81.5 61.4)">(0.17)</text>
<text x="131.8" y="65.9">(1)</text>
<text x="171" y="65.8">(2)</text>
<text x="41" y="68.3">2.0±0.2</text>
<text x="68" y="68.3">1.2±0.2</text>
<text x="33.9" y="74.7">(1)</text>
<text x="51.2" y="74.7">(2)</text>
<text x="58.7" y="79.8" transform="rotate(-90 58.7 79.8)">(0.4)</text>
<text x="131.8" y="81.5">(4)</text>
<text x="171.1" y="81.1">(3)</text>
<text x="58.7" y="88.7" transform="rotate(-90 58.7 88.7)">(0.4)</text>
<text x="148" y="88.6">No polarity.</text>
<text x="34" y="90.8">(4)</text>
<text x="51.4" y="90.8">(3)</text>
<text x="74.5" y="92.6">: Electrode</text>
<text x="32.9" y="96.4">(0.45)</text>
<text x="50" y="96.4">(0.45)</text>
<text x="77.7" y="97.7">(in mm)</text>
<text x="24" y="118.8">10000</text>
<text x="119.9" y="118.5">1000</text>
<text x="30.9" y="120.6">Common mode</text>
<text x="40.1" y="125.2">DLW21SN261SQ2</text>
<text x="44.4" y="122.8">DLW21SN371SQ2</text>
<text x="49.2" y="120.4">DLW21SN501SK2</text>
<text x="125.9" y="121.4">Common mode</text>
<text x="135.9" y="125.7">DLW21SN900HQ2</text>
<text x="142.5" y="122.8">DLW21SN121HQ2</text>
<text x="24.9" y="127.2">1000</text>
<text x="33.8" y="130.5">DLW21SN121SQ2</text>
<text x="37.1" y="127.6">DLW21SN181SQ2</text>
<text x="120.9" y="128.9">100</text>
<text x="129.3" y="128.1">DLW21SN670HQ2</text>
<text x="25.9" y="135">100</text>
<text x="30.5" y="137">DLW21SN670SQ2</text>
<text x="30.6" y="133.8">DLW21SN900SQ2</text>
<text x="26.9" y="143.3">10</text>
<text x="121.9" y="139.2">10</text>
<text x="23.7" y="144.4" transform="rotate(-90 23.7 144.4)">Impedance (Ω)</text>
<text x="68.3" y="148.7">DLW21SN371SQ2</text>
<text x="74.1" y="146.7">DLW21SN501SK2</text>
<text x="118.7" y="144.4" transform="rotate(-90 118.7 144.4)">Impedance (Ω)</text>
<text x="122.9" y="149.4">1</text>
<text x="145.1" y="148.5">DLW21SN121HQ2</text>
<text x="27.9" y="151.5">1</text>
<text x="50.9" y="154.5">DLW21SN121SQ2</text>
<text x="56.8" y="152.6">DLW21SN181SQ2</text>
<text x="62.5" y="150.7">DLW21SN261SQ2</text>
<text x="131.5" y="154.7">DLW21SN670HQ2</text>
<text x="138.3" y="151.6">DLW21SN900HQ2</text>
<text x="26.4" y="159.1">0.1</text>
<text x="29.1" y="161.4">1</text>
<text x="47.1" y="158.8">DLW21SN670SQ2</text>
<text x="47.6" y="156.5">DLW21SN900SQ2</text>
<text x="48.6" y="161.4">10</text>
<text x="67.8" y="161.4">100</text>
<text x="75" y="157.3">Differential mode</text>
<text x="87.3" y="161.4">1000</text>
<text x="121.4" y="159.8">0.1</text>
<text x="123.9" y="161.4">10</text>
<text x="153.3" y="161.4">100</text>
<text x="170.5" y="157.7">Differential mode</text>
<text x="182.8" y="161.4">1000</text>
<text x="53" y="163.9">Frequency (MHz)</text>
<text x="148" y="163.9">Frequency (MHz)</text>
<text x="119" y="185.9">10000</text>
<text x="24.9" y="186.1">1000</text>
<text x="76.9" y="191.6">Common mode</text>
<text x="125.5" y="188.9">Common mode</text>
<text x="25.9" y="196.4">100</text>
<text x="119.9" y="196.1">1000</text>
<text x="140" y="195">DLW21SN491XQ2</text>
<text x="44.8" y="198.7">DLW21SR670HQ2</text>
<text x="131.1" y="200.6">DLW21SN261XQ2</text>
<text x="26.9" y="206.6">10</text>
<text x="75.7" y="208.1">Differential mode</text>
<text x="120.9" y="206.4">100</text>
<text x="23.7" y="211.9" transform="rotate(-90 23.7 211.9)">Impedance (Ω)</text>
<text x="118.7" y="211.9" transform="rotate(-90 118.7 211.9)">Impedance (Ω)</text>
<text x="169.1" y="215.4">DLW21SN491XQ2</text>
<text x="27.9" y="216.9">1</text>
<text x="70.6" y="218.2">DLW21SR670HQ2</text>
<text x="121.9" y="216.6">10</text>
<text x="165.3" y="218.7">DLW21SN261XQ2</text>
<text x="26.4" y="227.1">0.1</text>
<text x="122.9" y="226.9">1</text>
<text x="170.7" y="225.7">Differential mode</text>
<text x="29.3" y="228.9">1</text>
<text x="49" y="228.9">10</text>
<text x="53" y="231.4">Frequency (MHz)</text>
<text x="68.2" y="228.9">100</text>
<text x="87.7" y="228.9">1000</text>
<text x="124.3" y="228.9">1</text>
<text x="141" y="228.9">10</text>
<text x="148" y="231.4">Frequency (MHz)</text>
<text x="157.7" y="228.9">100</text>
<text x="174.4" y="228.9">1000</text>
<text x="182.7" y="228.9">3000</text>
</g>
</svg>
